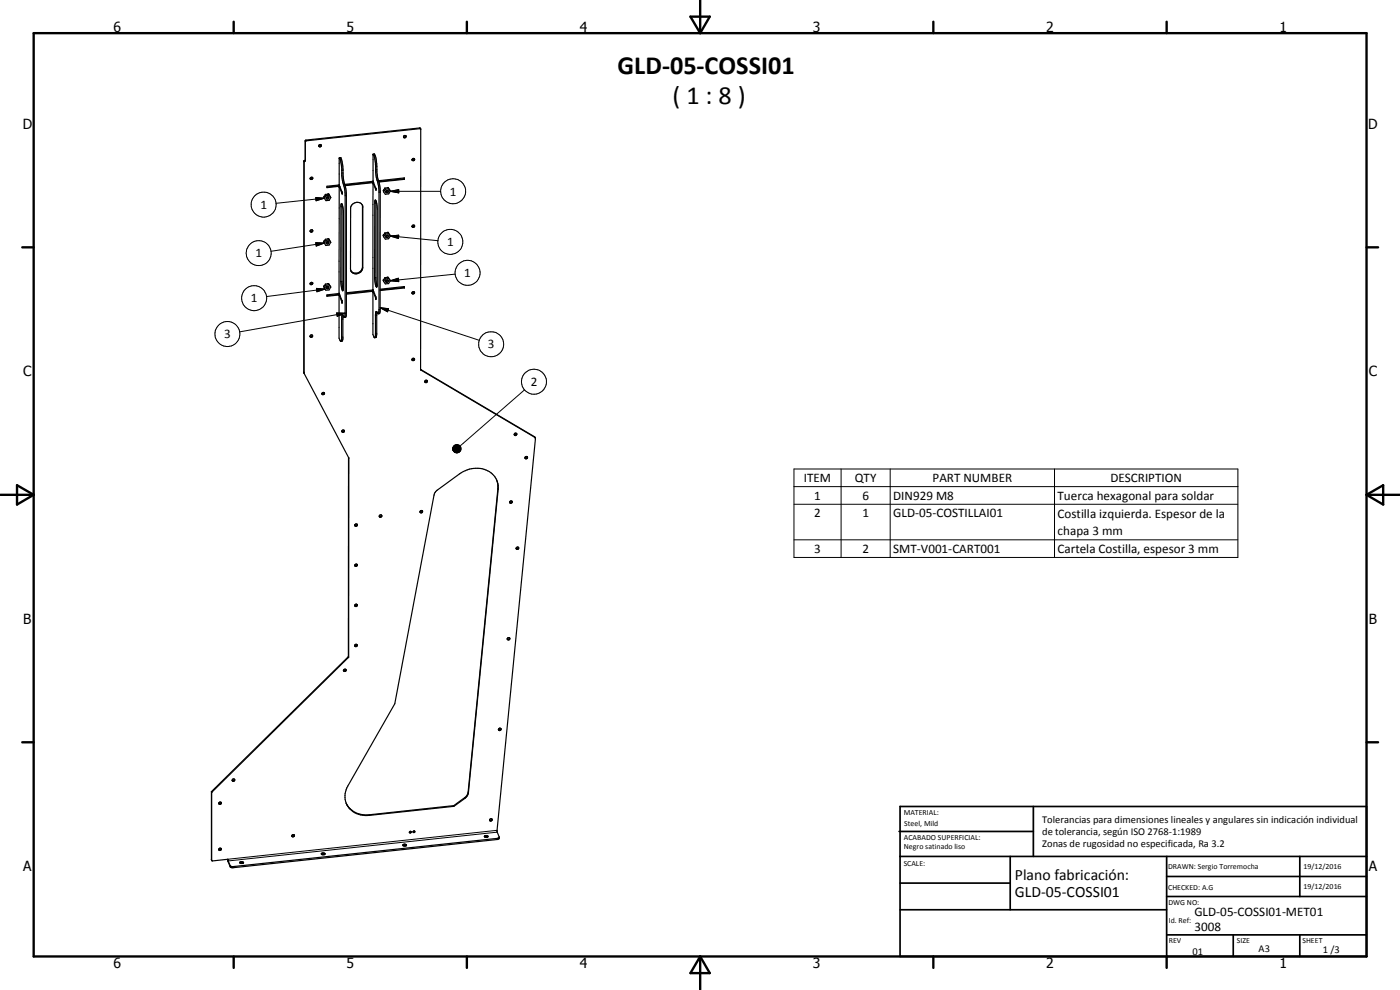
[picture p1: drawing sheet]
<svg xmlns="http://www.w3.org/2000/svg" width="420mm" height="297mm" viewBox="0 0 420 297" stroke-linecap="round" stroke-linejoin="round" font-family="sans-serif">
<g fill="none" stroke="#000" stroke-width=".35">
<path d="M126.3 38.7l-.1 72.1M126.3 38.7l-.4-.3-34.1 3.6-.2 .2v6.1M126.3 38.7l-34.4 3.5-.3 .3M91.6 48.3l-.3 .3v63.4l13.4 25.4-.1 59.8-41.1 40.5v20.5M91.6 48.3v-.2l-.4 .2 .1 63.8M93.8 53.3l-.3 .4-.4-.1M96.4 43.5l-.2 .3h-.5M97.7 58.3l-.6 .8 .2 .4M97.7 58.3l.1 .4M97.8 58.7l-.5 .8M98.5 59.1l-.2 .2h-.4M98.6 58.2l-.9 .1"/>
<path d="M98.6 58.2l.7 1.1M98.6 58.2l.2 .4M98.8 58.6l.5 .7M98.8 58.6l-1 .1M99.3 59.3l-.5 .8-1 .1-.5-.7M101.8 55.5l-3.7 .4v.4l3.9-.4M101.8 56v32.1M101.8 55.5l.9 2.1v.5l-.9-2.1M101.8 56h.2M101.9 47.4l.5 1.7 .3 4.9 .9 4.1v36.2l-.3 .9M101.9 55.7l-3.8 .4M101.9 47.4l-.1 8.1"/>
<path d="M101.9 47.4h.4l.5 1.7 .1 3.5 .6 2.7M103.5 55.3v.2M103.5 55.5l.1 .3M103.6 55.8l.4 2.2v35.9l-.3 1.3h-.4M112 54.4l-8.5 .9M112 54.9l-.1 32.1M112 54.9l.8 2.1v-.5M112 54.9h.2M112 54.6l-8.5 .9M112 46.3v8.1l.8 2.1M112 46.3l.6 1.7 .3 5.3 .8 3.7v36.2l-.2 .9M112.1 54.8l-8.5 .9"/>
<path d="M112.4 46.2h.1M112.4 46.2l-.4 .1M112.4 46.2l.5 1.8 .2 3.8 .5 2.4M112.8 56.5h.1M113.6 54.2l.1 .5M113.7 54.7l.4 2.6v36.1l-.2 .7h-.4M115.5 56.4l-.5 .8 .1 .4M115.5 56.4l.1 .4M115.6 56.8l-.5 .8M116.4 57.1l-.6 .3M116.4 57.2l.1 .3-.3 .3-.4-.1v-.3M116.4 57.2l-.6 .2"/>
<path d="M116.5 56.3l-1 .1M116.5 56.3l.6 1.1M116.5 56.3l.2 .4M116.6 56.4v.1M116.7 56.7l.4 .7M116.7 56.7l-1.1 .1M117.1 57.4l-.4 .8-1.1 .1-.5-.7M121.3 53.6l-7.6 .8M121.3 53.4v.2M121.3 53.6l.1 .2M121.4 53.8v-.4l-7.8 .8M121.4 53.8l-7.7 .8"/>
<path d="M121.8 40.8l-.2 .3h-.5M124.4 47.8l-.5 .2-.3-.1M93.8 69l-.3 .5-.4-.2M97.7 71.8l-.6 .8 .2 .3M97.7 71.8l.1 .3M97.8 72.1l-.5 .8M98.5 72.5l-.6 .3M98.6 71.6l-.9 .2M98.6 71.6l.7 1.1M98.6 71.6l.2 .5M98.8 72.1l.5 .6M98.8 72.1h-1"/>
<path d="M99.3 72.7l-.5 .8-1 .2-.5-.8M102.4 61.1a2.32 2.32 0 0 1 .7 2.2v23.3l-.2 .6-.4-.6-.2-2.1zM102.7 61.4l-.1 23.3 .4 2.2M105.6 61.5a1.88 1.88 0 0 1 3.3 .3v18.5a1.87 1.87 0 0 1-1.7 1.9 1.87 1.87 0 0 1-2-1.5v-18.5zM108.7 61.5l.1 18.6a1.95 1.95 0 0 1-1.4 1.8 1.95 1.95 0 0 1-2.1-.7M112.6 60.1a1.3 1.3 0 0 1 .5 1.5l.1 23.6-.2 .9-.6-2.4zM112.8 60.3v23.6l.4 2M115.5 69.9l-.5 .7 .1 .4M115.5 69.9l.1 .3M115.6 70.2l-.5 .8M116.4 70.6l-.6 .3M116.5 69.7l-1 .2"/>
<path d="M116.5 69.7l.6 1.1M116.5 69.7l.1 .4M116.6 70.1l.5 .7M116.6 70.1l-1 .1M117.1 70.8l-.5 .8-1 .2-.5-.8M124.4 67.6l-.4 .4-.4-.1M124.4 67.6h-.6l-.2 .4M124.4 67.6l-.2 .6h-.4l-.2-.2M93.8 84.8l-.2 .4-.6-.1M97.7 85.3l-.6 .7 .2 .4M97.7 85.3l.1 .3M97.8 85.6l-.5 .8"/>
<path d="M98.5 86l-.6 .2M98.6 85.1l-.9 .2M98.6 85.1l.7 1M98.6 85.1l.2 .4M98.8 85.5l.5 .6M98.8 85.5l-1 .1M99.3 86.1l-.5 .9-1 .1-.5-.7M101.8 88.6v12.9l.4 .9 .3-.7v-5.9l.3-1.3M101.8 88.1l-3.7 .4v.4l3.8-.4M101.8 88.1h.1M101.8 88.1l.8 2.1v.5l-.8-2.1M101.8 88.6h.2"/>
<path d="M101.9 88.3l-3.8 .4M102.8 94.5v.1M102.8 94.6l.5 .6M103 94.7l-.1 7-.1 .5-.5 .2M103.3 95.2h.1M111.9 87.5v12.9l.5 .9 .3-.7v-6.7l.1-.4 .3 .1M111.9 87.5h.2M111.9 87h.1M112 87l-8 .8M112 87l.8 2.1v.5l-.8-2.1M112 87.2l-8 .9M112.1 87.4l-8.1 .9"/>
<path d="M113.1 93.6v6.7l-.3 1M113.1 93.6l.4 .5M115.5 83.3l-.5 .8 .1 .4M115.5 83.3l.1 .4M115.6 83.7l-.5 .8M116.2 83.2h.1M116.2 83.2h.2M116.2 83.2l-.7 .1M116.4 84l-.7 .3M116.4 83.2l.7 1M116.4 83.2l.2 .4M116.6 83.6l.5 .6"/>
<path d="M116.6 83.6l-1 .1M117.1 84.2l-.5 .9-1 .1-.5-.7M121.3 86v.2M121.3 86.2l-7.2 .8M121.3 86.2l.1 .2M121.4 86.4l-7.3 .8M121.4 86.4v-.4l-7.3 .8M123.7 87.7l.4-.2 .3 .2v.2l-.6 .3zM124.4 87.6l-.4 .4-.4-.1M93.8 100.6l-.3 .4-.5-.1M97.3 117.9l-.1 .2-.5 .1M112.8 101.3h.1"/>
<path d="M112.8 101.3h-.4M124.4 107.6l-.2 .3h-.6M126.2 110.8l34.3 20.3 .1 .3M126.2 110.8l.1 .2 34.1 20.1 .3 .4-11.5 117.6 .6 2.5-.5 .3-79.3 8.4-.9-.2-.7-2.3M128.2 114.2l-.2 .4-.5-.1M103.3 129.1l-.1 .6-.6-.2M103.3 129.1l-.4-.1-.3 .5M103.3 129.2l-.4 .3-.3-.1M104.6 137.3v59.7l-41.2 40.5 .1 20.7M155 130l-.2 .4-.5-.1M155 130l.1 .4-.3 .3-.4-.1-.1-.3M155 130h-.4l-.3 .3"/>
<path d="M158.3 137.1l-.2 .3h-.5M107.2 157.3l-.4 .4-.3-.1M114.5 154.6l-.2 .3h-.5M126.8 153.3l-.2 .3h-.5M149 144a7.2 7.2 0 0 0-10.5-2.2l-7.3 5.3-.8 .9-11.9 63.2-14.1 24.6a6 6 0 0 0-.5 5.2M149 144l.4 1.5v1.1l-8.9 91.1-.1 .6-.6 .8-3.6 2.6M149 144l.5 1.6v1.2l-8.9 91-.3 1-.4 .5-3.7 2.6M153.7 150.4l-.3 .3h-.5M107.2 169.3l-.2 .4h-.5M155.6 164.3l-.2 .3-.5-.1M107.1 193.4h-.5l-.1 .4M107.1 193.4l.1 .4-.2 .2h-.4l-.1-.2"/>
<path d="M107.1 193.4l-.1 .4-.5-.1M107.2 181.4l-.2 .3h-.5M152.9 191.4l-.2 .4-.5-.1M103.8 200.9l-.3 .4-.4-.1M149.6 218.7l.5-.2 .3 .3-.5 .4-.3-.1zM150.3 218.6l-.2 .3h-.5M70.4 233.8l-.2 .4-.5-.1M66.4 254.6l-.2 .3h-.6M66.4 240.7l-.4 .5-.4-.2M72 258.7l.6-.2 .5 .3-.3 .3h-.5zM72 259h1M88.3 250.6l-.3 .3-.4-.1"/>
<path d="M96.5 256.1a.6 .6 0 0 1 1 .2l-.7 .2zM96.6 256.3h.8M103.9 241a6.6 6.6 0 0 0 6.9 3.5l25.4-2.8M103.9 241a6.5 6.5 0 0 0 7 3.6l25.3-2.7M120.9 253.4a.5 .5 0 0 1 .6-.2 .5 .5 0 0 1 .4 .6h-.8zM121 253.7h.9M123.3 249.5l-.4 .2M124.4 249.3l-.4 .3M136.2 241.7v.2M145.4 251h.1M145.4 250.8l.7-.1 .4 .3a.59 .59 0 0 1-.6 .2 .59 .59 0 0 1-.5-.4zM145.4 251.1h1"/>
<path d="M147.6 245.7l-.2 .4-.5-.1M149.8 251.3l-.5 .2-79.3 8.5-.9-.2-.7-2-4.9 .4"/>
<circle cx="93.5" cy="53.5" r=".39"/>
<circle cx="96.1" cy="43.7" r=".39"/>
<circle cx="98.3" cy="59.4" r=".38"/>
<circle cx="121.5" cy="41" r=".41"/>
<circle cx="124" cy="47.8" r=".39"/>
<circle cx="93.4" cy="69.2" r=".39"/>
<circle cx="98.3" cy="72.8" r=".38"/>
<circle cx="116.1" cy="70.9" r=".39"/>
<circle cx="93.5" cy="85.1" r=".39"/>
<circle cx="98.2" cy="86.3" r=".41"/>
<circle cx="116.1" cy="84.4" r=".39"/>
<circle cx="93.4" cy="100.8" r=".41"/>
<circle cx="97" cy="118.1" r=".38"/>
<circle cx="124" cy="107.8" r=".39"/>
<circle cx="127.8" cy="114.4" r=".41"/>
<circle cx="157.9" cy="137.3" r=".38"/>
<circle cx="106.8" cy="157.5" r=".4"/>
<circle cx="114.2" cy="154.8" r=".38"/>
<circle cx="126.5" cy="153.5" r=".4"/>
<circle cx="153.3" cy="150.6" r=".39"/>
<circle cx="106.8" cy="169.6" r=".37"/>
<circle cx="155.3" cy="164.5" r=".39"/>
<circle cx="106.8" cy="181.6" r=".38"/>
<circle cx="152.6" cy="191.6" r=".4"/>
<circle cx="103.5" cy="201.1" r=".41"/>
<circle cx="70.1" cy="234.1" r=".39"/>
<circle cx="66" cy="241" r=".39"/>
<circle cx="66.1" cy="254.8" r=".39"/>
<circle cx="88" cy="250.7" r=".39"/>
<circle cx="123.1" cy="249.7" r=".27"/>
<circle cx="124.2" cy="249.5" r=".27"/>
<circle cx="147.3" cy="246" r=".37"/>
</g>
<g fill="none" stroke="#000" stroke-width=".3">
<path d="M125.9 38.4l.1 .2M91.2 48.4l.1 .2M91.5 48.1v.2M91.6 42.3v.2M91.8 42l.1 .2M94.8 59.3l2.5 .2-2.4 .7zM97.3 59.5l-14.5 1.5M101.8 56h.2M102.3 47.4h-.4M102.4 47.7l-.3 .1M102.6 58.1h.1M102.9 51.1h-.3"/>
<path d="M102.9 51.9h-.3M103.5 55.3l-.4 .1M103.6 58.7h.4M112 54.9h.2M112.4 46.3l-.3 .1M112.6 46.6l-.4 .1M112.7 50h.4M112.8 57h.1M113.1 50.8h-.4M113.6 54.2l-.4 .1M114.1 57.6l-.4 .1M117.1 57.4l2.6-.5v1z"/>
<path d="M117.1 57.4h15.1M94.8 72.8l2.5 .1-2.4 .9zM97.3 72.9l-15.9 2.5M102.3 62h.3M108.8 62l.1 .1M112.8 60.9l-.3 .1M117.1 70.8l2.6-.2-.1 .9zM117.1 70.8l14.3 1.4M95 86.5l2.5 .2-2.4 .8zM97.5 86.7l-17.5 2.3M101 93.9l2.6 .1-2.4 .9zM102 88.6h-.2"/>
<path d="M102.6 90.7h.1M102.6 84.4l-.3 .1M102.9 95.8h-.4M103.6 94l-31.6 5.6M104 93.9l-.4 .1M108.8 80.1l.1 .2M112 87.5h.2M112.8 89.6h.1M112.8 83.3l-.4 .1M113.1 94.7h-.4M114.1 92.3l2.5 .3-.3 1zM114.1 92.8l-.4 .1"/>
<path d="M114.1 92.3l29.7 9.8M117.1 84.2l2.4-.7 .2 1zM136.6 82.3l-19.5 1.9M91.2 111.7l.1 .1M102.9 101.1l-.4 .1M113.1 100l-.4 .1M126.3 110.9l.1 .1M157.4 117l-19.3 16.8M104.6 137.3l.1 .2M135.9 134.5l.3 .9zM135.9 134.7l.3 .7zM135.9 135l.3 .4z"/>
<path d="M136 134.2l.2 1.2zM136 135.3l.2 .1zM136.1 133.9l.1 1.5zM136.2 135.4l.4 .4zM136.2 135.4l.7 .4zM136.2 135.4l.9 .5zM136.2 135.4l1.2 .4zM136.2 135.4l1.5 .4zM136.2 135.4l1.7 .2-.2 .2zM136.2 135.4h1.9l-.2 .2zM136.2 135.4l2-.2-.1 .2zM136.2 135.4l2.1-.4-.1 .2z"/>
<path d="M136.2 135.4l2.2-.7-.1 .3zM136.2 135.4l2.1-1 .1 .3zM136.2 135.4l2.1-1.2v.2zM136.2 135.4l1.9-1.5 .2 .3zM136.2 135.4l1.8-1.7 .1 .2zM136.2 135.3h2M136.3 133.7l.2-.1-.3 1.8zM136.3 133.7l-.1 1.7-.1-1.5zM136.5 133.6l.2-.1-.5 1.9zM136.7 133.5l.3-.1-.8 2zM137 133.4h.2l-1 2zM137.2 133.4h.3l-1.3 2z"/>
<path d="M137.5 133.4l.2 .2-1.5 1.8zM137.7 133.6l.3 .1-1.8 1.7zM160.3 131l.1 .1M149.4 146.6l.1 .2M238.3 140.7h133.2v26.6h-133.2zM238.3 146h133.2M238.3 151.3h133.2M252.4 140.7v26.6M267.2 140.7v26.6M316.5 140.7v26.6M238.3 162h133.2M104.6 197v.1"/>
<path d="M104.6 197v.2M63.4 237.6l.1 .2M63.5 237.5l.1 .2M139.5 239.3l.1 .2M140.5 237.7l.1 .1M63.4 257.9l.1 .2M69.1 259.7v.4M110.8 244.5l.1 .1M149.2 249.1l-80.8 8.7M149.2 249.7l-80.7 8.6M149.3 251.5v.4M70 260v.3"/>
<circle cx="136" cy="57.4" r="3.7"/>
<circle cx="77.6" cy="76" r="3.7"/>
<circle cx="79.1" cy="61.4" r="3.7"/>
<circle cx="135.2" cy="72.6" r="3.8"/>
<circle cx="76.3" cy="89.4" r="3.8"/>
<circle cx="140.3" cy="81.9" r="3.8"/>
<circle cx="68.2" cy="100.2" r="3.7"/>
<circle cx="147.4" cy="103.3" r="3.8"/>
<circle cx="160.3" cy="114.5" r="3.8"/>
</g>
<g fill="#000">
<circle cx="101.8" cy="55.5" r=".18"/>
<circle cx="101.8" cy="56" r=".18"/>
<circle cx="101.9" cy="47.4" r=".18"/>
<circle cx="102.7" cy="58.1" r=".18"/>
<circle cx="112" cy="54.9" r=".18"/>
<circle cx="102.6" cy="90.7" r=".18"/>
<circle cx="111.9" cy="87.5" r=".18"/>
<circle cx="112.8" cy="89.6" r=".18"/>
<circle cx="104.6" cy="197" r=".18"/>
</g>
<g fill="none" stroke="#000" stroke-width=".71">
<path d="M10.1 9.9h400v277.1h-400zM70.1 6.5v3.4M140.1 6.5v3.4M207.2 5h5.8l-2.9 4.9zM210.1 0v9.9M280.1 6.5v3.4M350.1 6.5v3.4M6.7 74.2h3.4M410.1 74.2h3.5M.1 148.5h10M5.1 145.6l5 2.9-5 2.9zM410.1 148.5h10"/>
<path d="M410.1 148.5l5-2.9v5.8zM6.7 222.7h3.4M410.1 222.7h3.5M70.1 287v3.4M140.1 287v3.4M210.1 287v10M210.1 287l2.9 5h-5.8zM280.1 287v3.4M350.1 287v3.4"/>
</g>
<g fill="none" stroke="#000" stroke-width=".51">
<path d="M269.8 249.5h40.3M270.1 242h140v45h-140zM270.1 257h140M303.2 257v16M310.1 242v15M350.1 257v30M390.1 257v12M270.1 265h33.1M270.1 273h80M350.1 269h60M350.1 263h60M350.1 280.5h60"/>
<path d="M370.1 280.5v6.5M390.1 280.5v6.5"/>
</g>
<g fill="#000">
<path d="M117.1 57.4l2.6-.5v1zM94.8 59.3l2.5 .2-2.4 .7zM94.8 72.8l2.5 .1-2.4 .9zM117.1 70.8l2.6-.2-.1 .9zM95 86.5l2.5 .2-2.4 .8zM101 93.9l2.6 .1-2.4 .9zM114.1 92.3l2.5 .3-.3 1zM117.1 84.2l2.4-.7 .2 1zM136.2 135.4l.4 .4zM136.2 135.4l.7 .4zM136.2 135.4l.9 .5zM136.2 135.4l1.2 .4z"/>
<path d="M136.2 135.4l1.5 .4zM136.2 135.4l1.7 .2-.2 .2zM136.2 135.4h1.9l-.2 .2zM136.2 135.4l2.1-.4-.1 .2zM136.2 135.4l2.2-.7-.1 .3zM136.2 135.4l2.1-1 .1 .3zM136.2 135.4l2.1-1.2v.2zM136.2 135.4l1.9-1.5 .2 .3zM136.2 135.4l1.8-1.7 .1 .2zM137.7 133.6l.3 .1-1.8 1.7zM137.5 133.4l.2 .2-1.5 1.8zM137.2 133.4h.3l-1.3 2z"/>
<path d="M137 133.4h.2l-1 2zM136.7 133.5l.3-.1-.8 2zM136.5 133.6l.2-.1-.5 1.9zM136.3 133.7l.2-.1-.3 1.8zM136.3 133.7l-.1 1.7-.1-1.5zM136.1 133.9l.1 1.5zM136 134.2l.2 1.2zM135.9 134.5l.3 .9zM135.9 134.7l.3 .7zM135.9 135l.3 .4zM136 135.3l.2 .1z"/>
</g>
<g font-size="7.9">
<text x="185.4" y="22.2">GLD-05-COSSI01</text>
<text x="201.8" y="31.2">( 1 : 8 )</text>
</g>
<g font-size="4.7">
<text x="304.6" y="263.9">Plano fabricación:</text>
<text x="304.6" y="269.3">GLD-05-COSSI01</text>
</g>
<g font-size="4.2">
<text x="34" y="9.6">6</text>
<text x="104" y="9.6">5</text>
<text x="174" y="9.6">4</text>
<text x="244" y="9.6">3</text>
<text x="314" y="9.6">2</text>
<text x="384" y="9.6">1</text>
<text x="6.8" y="38.7">D</text>
<text x="410.6" y="38.7">D</text>
<text x="7" y="112.9">C</text>
<text x="410.8" y="112.9">C</text>
<text x="7" y="187.1">B</text>
<text x="410.8" y="187.1">B</text>
<text x="7" y="261.4">A</text>
<text x="410.8" y="261.4">A</text>
<text x="34" y="290.4">6</text>
<text x="104" y="290.4">5</text>
<text x="174" y="290.4">4</text>
<text x="244" y="290.4">3</text>
<text x="314" y="290.4">2</text>
<text x="384" y="290.4">1</text>
</g>
<g font-size="3.9">
<text x="135" y="58.7">1</text>
<text x="78.2" y="62.7">1</text>
<text x="76.7" y="77.3">1</text>
<text x="134.2" y="73.9">1</text>
<text x="139.3" y="83.1">1</text>
<text x="75.3" y="90.7">1</text>
<text x="67.3" y="101.5">3</text>
<text x="146.4" y="104.6">3</text>
<text x="159.3" y="115.8">2</text>
<text x="241.2" y="144.7">ITEM</text>
<text x="244.3" y="149.9">1</text>
<text x="256.5" y="144.7">QTY</text>
<text x="258.8" y="149.9">6</text>
<text x="268.1" y="149.9">DIN929 M8</text>
<text x="279.9" y="144.7">PART NUMBER</text>
<text x="333.2" y="144.7">DESCRIPTION</text>
<text x="244.3" y="155.2">2</text>
<text x="258.8" y="155.2">1</text>
<text x="268.1" y="155.2">GLD-05-COSTILLAI01</text>
<text x="317.4" y="150">Tuerca hexagonal para soldar</text>
<text x="317.4" y="155.3">Costilla izquierda. Espesor de la</text>
<text x="317.4" y="160.7">chapa 3 mm</text>
<text x="244.3" y="165.9">3</text>
<text x="258.8" y="165.9">2</text>
<text x="268.1" y="165.9">SMT-V001-CART001</text>
<text x="317.4" y="166">Cartela Costilla, espesor 3 mm</text>
<text x="358.5" y="275">GLD-05-COSSI01-MET01</text>
<text x="358.5" y="279.4">3008</text>
</g>
<g font-size="3.1">
<text x="312.7" y="246.8">Tolerancias para dimensiones lineales y angulares sin indicación individual</text>
<text x="312.7" y="250.4">de tolerancia, según ISO 2768-1:1989</text>
<text x="312.7" y="254">Zonas de rugosidad no especificada, Ra 3.2</text>
<text x="357.9" y="286.4">01</text>
<text x="377.7" y="285.6">A3</text>
<text x="397" y="285.9">1 /3</text>
</g>
<g font-size="2.4">
<text x="271.2" y="244.4">MATERIAL:</text>
<text x="271.3" y="252">ACABADO SUPERFICIAL:</text>
<text x="271.4" y="247.9">Steel, Mild</text>
<text x="271.3" y="254.6">Negro satinado liso</text>
<text x="271.2" y="259.7">SCALE:</text>
<text x="350.6" y="260.8">DRAWN: Sergio Torremocha</text>
<text x="391.2" y="260.6">19/12/2016</text>
<text x="350.6" y="267">CHECKED: A.G</text>
<text x="391.2" y="266.7">19/12/2016</text>
<text x="350.6" y="271.4">DWG NO:</text>
<text x="350.8" y="276.9">Id. Ref:</text>
<text x="350.8" y="282.8">REV</text>
<text x="371.2" y="282.9">SIZE</text>
<text x="390.9" y="282.9">SHEET</text>
</g>
</svg>
